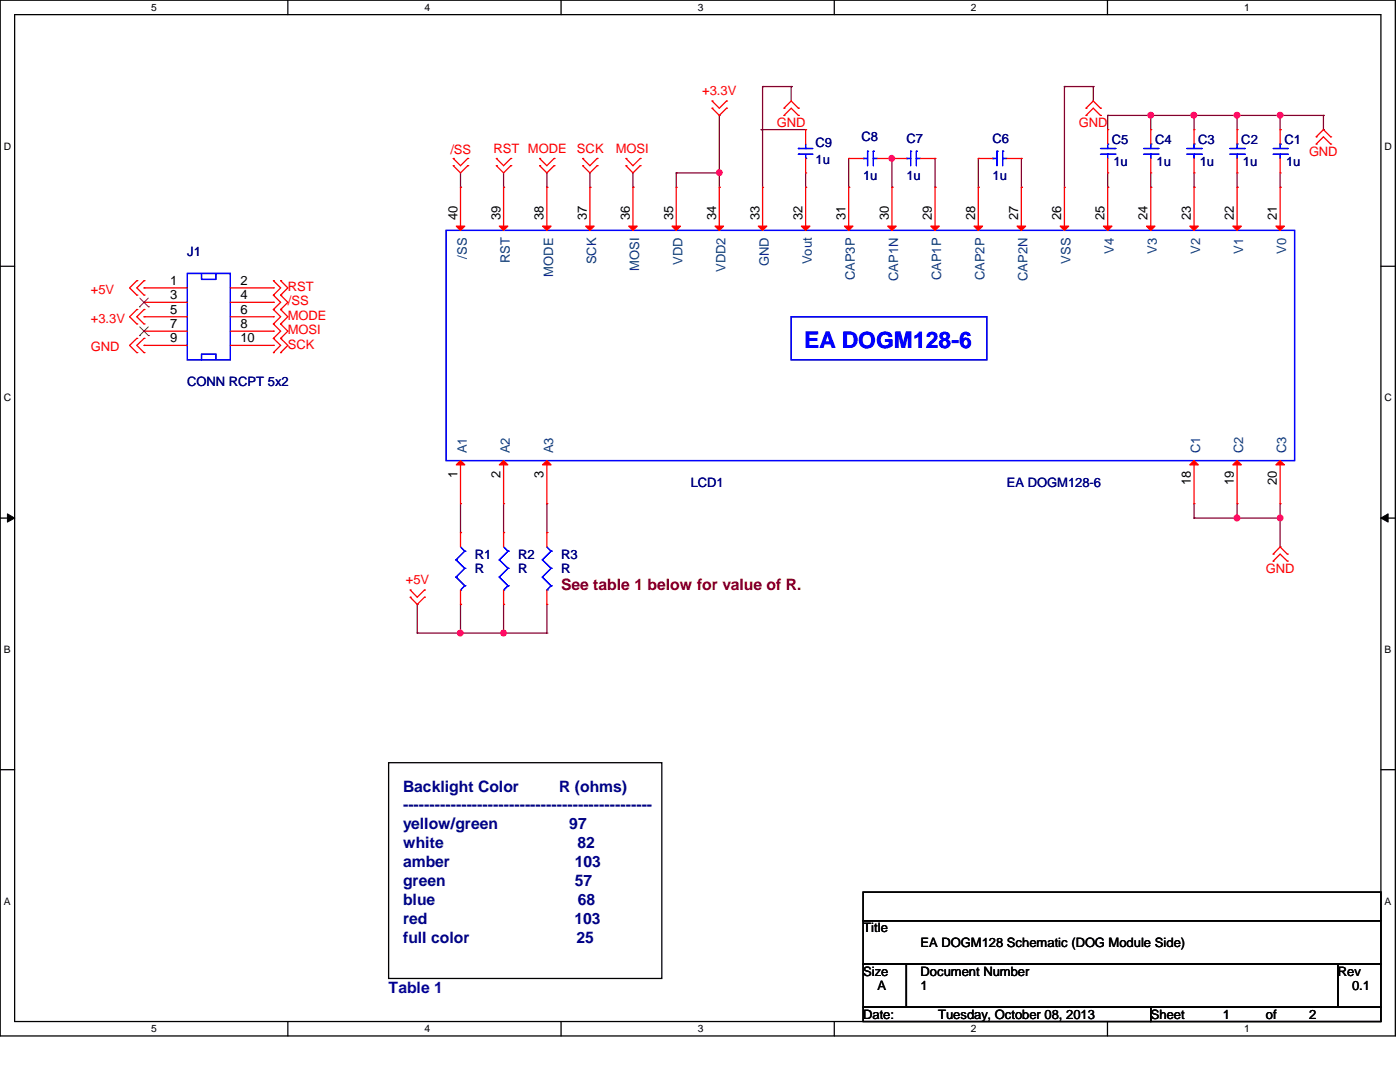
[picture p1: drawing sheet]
<svg xmlns="http://www.w3.org/2000/svg" width="279mm" height="216mm" viewBox="0 0 279 216" stroke-linecap="round" stroke-linejoin="round" font-family="sans-serif">
<path d="M0 0h278.5v206.7h-278.5zM2.9 2.9h272.7v200.9h-272.7z" fill="none" stroke="#000" stroke-width=".25"/>
<g fill="#fff">
<path d="M30.2 .3h1.1v2.3h-1.1z"/>
<path d="M30.2 204.1h1.1v2.3h-1.1z"/>
</g>
<path d="M57.4 0v2.9M57.4 203.8v2.9" fill="none" stroke="#000" stroke-width=".25"/>
<g fill="#fff">
<path d="M84.7 .3h1.1v2.3h-1.1z"/>
<path d="M84.7 204.1h1.1v2.3h-1.1z"/>
</g>
<path d="M112 0v2.9M112 203.8v2.9" fill="none" stroke="#000" stroke-width=".25"/>
<g fill="#fff">
<path d="M139.2 .3h1.1v2.3h-1.1z"/>
<path d="M139.2 204.1h1.1v2.3h-1.1z"/>
</g>
<path d="M166.5 0v2.9M166.5 203.8v2.9" fill="none" stroke="#000" stroke-width=".25"/>
<g fill="#fff">
<path d="M193.8 .3h1.1v2.3h-1.1z"/>
<path d="M193.8 204.1h1.1v2.3h-1.1z"/>
</g>
<path d="M221 0v2.9M221 203.8v2.9" fill="none" stroke="#000" stroke-width=".25"/>
<g fill="#fff">
<path d="M248.3 .3h1.1v2.3h-1.1z"/>
<path d="M248.3 204.1h1.1v2.3h-1.1z"/>
<path d="M.8 28h1.4v2.3h-1.4z"/>
<path d="M276.3 28h1.4v2.3h-1.4z"/>
<path d="M.8 78.2h1.4v2.3h-1.4z"/>
<path d="M276.3 78.2h1.4v2.3h-1.4z"/>
</g>
<path d="M0 53.1h2.9M275.6 53.1h2.9" fill="none" stroke="#000" stroke-width=".25"/>
<g fill="#fff">
<path d="M.8 128.5h1.3v2.2h-1.3z"/>
<path d="M276.3 128.5h1.3v2.2h-1.3z"/>
</g>
<path d="M0 103.4h2.9M275.6 103.4h2.9" fill="none" stroke="#000" stroke-width=".25"/>
<path d="M1.5 102.5l1.4 .9-1.4 .8zM275.6 103.4l1.4-.9v1.7z" fill="#000"/>
<path d="M1.5 102.5l1.4 .9-1.4 .8zM275.6 103.4l1.4-.9v1.7z" fill="none" stroke="#000" stroke-width=".2"/>
<g fill="#fff">
<path d="M.8 178.7h1.3v2.2h-1.3z"/>
<path d="M276.3 178.7h1.3v2.2h-1.3z"/>
</g>
<path d="M0 153.6h2.9M77.6 152.2h54.5v43h-54.5zM275.6 153.6h2.9" fill="none" stroke="#000" stroke-width=".25"/>
<path d="M135 34.5h.1M135 34.5v2.9M135 34.5h8.6M143.6 23h.1M143.6 34.5h.1M143.6 23v11.5" fill="none" stroke="#800040" stroke-width=".25"/>
<circle cx="143.5" cy="34.5" r=".56" fill="#f0f"/>
<circle cx="143.5" cy="34.5" r=".56" fill="none" stroke="#f0f" stroke-width=".25"/>
<g fill="none" stroke="#800040" stroke-width=".25">
<path d="M143.6 37.4h.1M143.6 34.5v2.9M221.1 37.4h.1M221.1 23h.1M221.1 23v2.9M221.1 34.5v2.9M221.1 23h8.6M229.7 37.4h.1M229.7 23h.1M229.7 34.5v2.9M238.3 37.4h.1M238.3 34.5v2.9"/>
<path d="M246.9 37.4h.1M246.9 34.5v2.9M255.5 37.4h.1M255.5 34.5v2.9"/>
</g>
<circle cx="229.7" cy="23" r=".56" fill="#f0f"/>
<circle cx="229.7" cy="23" r=".56" fill="none" stroke="#f0f" stroke-width=".25"/>
<path d="M246.9 23h.1M246.9 23v2.9M246.9 23h8.6M255.5 25.9h.1M255.5 23h.1M255.5 23v2.9" fill="none" stroke="#800040" stroke-width=".25"/>
<circle cx="255.5" cy="23" r=".56" fill="#f0f"/>
<circle cx="255.5" cy="23" r=".56" fill="none" stroke="#f0f" stroke-width=".25"/>
<path d="M238.3 23h.1M238.3 23v2.9M238.3 23h8.6M246.9 23h.1" fill="none" stroke="#800040" stroke-width=".25"/>
<circle cx="246.9" cy="23" r=".56" fill="#f0f"/>
<circle cx="246.9" cy="23" r=".56" fill="none" stroke="#f0f" stroke-width=".25"/>
<path d="M229.7 23h.1M229.7 23v2.9M229.7 23h8.6M238.3 23h.1" fill="none" stroke="#800040" stroke-width=".25"/>
<circle cx="238.2" cy="23" r=".56" fill="#f0f"/>
<circle cx="238.2" cy="23" r=".56" fill="none" stroke="#f0f" stroke-width=".25"/>
<path d="M169.4 37.4h.1M169.4 31.6v5.8M178 37.4h.1M178 31.6v5.8M255.5 23h8.6M264.1 23h.1M264.1 25.9h.1M264.1 23v2.9" fill="none" stroke="#800040" stroke-width=".25"/>
<circle cx="178" cy="31.6" r=".56" fill="#f0f"/>
<circle cx="178" cy="31.6" r=".56" fill="none" stroke="#f0f" stroke-width=".25"/>
<g fill="none" stroke="#800040" stroke-width=".25">
<path d="M152.2 17.3h.1M152.2 17.3h5.7M152.2 17.3v20.1M157.9 17.3h.1M157.9 17.3v2.9M212.4 17.3h.1M212.4 17.3v20.1M212.4 17.3h5.8M218.2 17.3h.1M218.2 17.3v2.9M91.9 37.4h.1M91.9 34.5v2.9"/>
<path d="M100.5 37.4h.1M100.5 34.5v2.9M109.1 37.4h.1M109.1 34.5v2.9M117.7 37.4h.1M117.7 34.5v2.9M126.3 37.4h.1M126.3 34.5v2.9M151.9 25.9h.1M151.9 25.9h8.9M160.8 37.4h.1M160.8 34.5v2.9"/>
<path d="M186.6 37.4h.1M186.6 31.6v5.8M195.2 37.4h.1M195.2 31.6v5.8M203.8 37.4h.1M203.8 31.6v5.8M255.5 103.4h.1M255.5 100.5v2.9"/>
</g>
<circle cx="255.5" cy="103.4" r=".56" fill="#f0f"/>
<circle cx="255.5" cy="103.4" r=".56" fill="none" stroke="#f0f" stroke-width=".25"/>
<path d="M238.3 103.4h.1M238.3 103.4h17.2M238.3 100.5v2.9M246.9 103.4h.1M246.9 100.5v2.9M255.5 103.4h.1M255.5 109.1h.1M255.5 103.4v5.7" fill="none" stroke="#800040" stroke-width=".25"/>
<circle cx="246.9" cy="103.4" r=".57" fill="#f0f"/>
<circle cx="246.9" cy="103.4" r=".57" fill="none" stroke="#f0f" stroke-width=".25"/>
<path d="M91.9 106.3h.1M91.9 100.5v5.8M100.5 106.3h.1M100.5 100.5v5.8M109.1 106.3h.1M109.1 100.5v5.8M100.5 126.3h.1M100.5 126.3h8.6M109.1 126.3h.1M109.1 120.6v5.7" fill="none" stroke="#800040" stroke-width=".25"/>
<circle cx="100.5" cy="126.3" r=".56" fill="#f0f"/>
<circle cx="100.5" cy="126.3" r=".56" fill="none" stroke="#f0f" stroke-width=".25"/>
<path d="M83.3 126.3h.1M91.9 126.3h.1M91.9 120.6h.1M91.9 120.6v5.7M100.5 120.6h.1M100.5 120.6v5.7h-17.2" fill="none" stroke="#800040" stroke-width=".25"/>
<circle cx="91.9" cy="126.3" r=".56" fill="#f0f"/>
<circle cx="91.9" cy="126.3" r=".56" fill="none" stroke="#f0f" stroke-width=".25"/>
<path d="M83.3 120.6h.1M83.3 120.6v5.7" fill="none" stroke="#800040" stroke-width=".25"/>
<g fill="none" stroke="#f00" stroke-width=".25">
<path d="M90.5 33.1h.1M90.5 31.6h.1M90.5 33.1l1.4 1.4 1.4-1.4M90.5 31.6l1.4 1.5 1.4-1.5M93.3 33.1h.1M93.3 31.6h.1M99.1 33.1h.1M99.1 31.6h.1M99.1 33.1l1.4 1.4 1.4-1.4M99.1 31.6l1.4 1.5 1.4-1.5M101.9 33.1h.1M101.9 31.6h.1"/>
<path d="M107.7 33.1h.1M107.7 31.6h.1M107.7 33.1l1.4 1.4 1.5-1.4M107.7 31.6l1.4 1.5 1.5-1.5M110.6 33.1h.1M110.6 31.6h.1M116.3 33.1h.1M116.3 31.6h.1M116.3 33.1l1.4 1.4 1.5-1.4M116.3 31.6l1.4 1.5 1.5-1.5M119.2 33.1h.1M119.2 31.6h.1"/>
<path d="M124.9 33.1h.1M124.9 31.6h.1M124.9 33.1l1.4 1.4 1.5-1.4M124.9 31.6l1.4 1.5 1.5-1.5M127.8 33.1h.1M127.8 31.6h.1M142.1 21.6h.1M142.1 20.2h.1M142.1 21.6l1.5 1.4 1.4-1.4M142.1 20.2l1.5 1.4 1.4-1.4M145 21.6h.1M145 20.2h.1"/>
<path d="M156.5 21.6h.1M156.5 23h.1M156.5 21.6l1.4-1.4 1.4 1.4M156.5 23l1.4-1.4 1.4 1.4M159.3 21.6h.1M159.3 23h.1M169.4 31.6h.1M169.4 31.6h2.9M175.1 31.6h5.8M178 31.6h.1M183.7 31.6h2.9M186.6 31.6h.1"/>
<path d="M195.2 31.6h.1M195.2 31.6h2.9M201 31.6h2.8M203.8 31.6h.1M216.7 21.6h.1M216.7 23h.1M216.7 21.6l1.5-1.4 1.4 1.4M216.7 23l1.5-1.4 1.4 1.4M219.6 21.6h.1M219.6 23h.1M221.1 34.5h.1M221.1 25.9h.1"/>
<path d="M221.1 25.9v2.8M221.1 31.6v2.9M229.7 34.5h.1M229.7 25.9h.1M229.7 25.9v2.8M229.7 31.6v2.9M238.3 34.5h.1M238.3 25.9h.1M238.3 25.9v2.8M238.3 31.6v2.9M246.9 34.5h.1M246.9 25.9h.1"/>
<path d="M246.9 25.9v2.8M246.9 31.6v2.9M255.5 34.5h.1M255.5 25.9h.1M255.5 25.9v2.8M255.5 31.6v2.9M262.7 27.3h.1M262.7 28.7h.1M262.7 27.3l1.4-1.4 1.5 1.4M262.7 28.7l1.4-1.4 1.5 1.4M265.6 27.3h.1M265.6 28.7h.1"/>
<path d="M27.3 56h.1M27.3 58.9h.1M27.3 56l-1.4 1.4 1.4 1.5M28.7 56h.1M28.7 58.9h.1M28.7 56l-1.4 1.4 1.4 1.5M54.6 58.9h.1M54.6 56h.1M54.6 56l1.4 1.4-1.4 1.5M54.6 58.9l1.4 1.4-1.4 1.5M56 58.9h.1M56 56h.1"/>
<path d="M56 56l1.4 1.4-1.4 1.5M56 58.9l1.4 1.4-1.4 1.5M27.3 61.8h.1M27.3 64.6h.1M27.3 67.5h.1M27.3 70.4h.1M27.3 61.8l-1.4 1.4 1.4 1.4M27.3 67.5l-1.4 1.4 1.4 1.5M28.7 61.8h.1M28.7 64.6h.1M28.7 67.5h.1M28.7 70.4h.1"/>
<path d="M28.7 61.8l-1.4 1.4 1.4 1.4M28.7 67.5l-1.4 1.4 1.4 1.5M54.6 61.8h.1M54.6 64.6h.1M54.6 67.5h.1M54.6 70.4h.1M54.6 61.8l1.4 1.4-1.4 1.4M54.6 64.6l1.4 1.5-1.4 1.4M54.6 67.5l1.4 1.4-1.4 1.5M56 61.8h.1M56 64.6h.1M56 67.5h.1"/>
<path d="M56 70.4h.1M56 61.8l1.4 1.4-1.4 1.4M56 64.6l1.4 1.5-1.4 1.4M56 67.5l1.4 1.4-1.4 1.5M81.9 119.2h.1M81.9 117.7h.1M81.9 119.2l1.4 1.4 1.4-1.4M81.9 117.7l1.4 1.5 1.4-1.5M84.7 119.2h.1M84.7 117.7h.1M91.9 106.3h.1M91.9 106.3v2.8"/>
<path d="M91.9 117.7v2.9M100.5 106.3h.1M100.5 106.3v2.8M100.5 117.7v2.9M109.1 106.3h.1M109.1 106.3v2.8M109.1 117.7v2.9M254.1 110.6h.1M254.1 112h.1M254.1 110.6l1.4-1.5 1.4 1.5M254.1 112l1.4-1.4 1.4 1.4M256.9 110.6h.1"/>
<path d="M256.9 112h.1M91.9 120.6h.1M100.5 120.6h.1M109.1 120.6h.1"/>
</g>
<path d="M172.3 178h103.3v5.7h-103.3zM172.3 183.7h103.3v8.7h-103.3zM172.3 192.4h8.6v8.6h-8.6zM180.9 192.4h86.1v8.6h-86.1zM267 192.4h8.6v8.6h-8.6zM172.3 201h57.4v2.8h-57.4zM229.7 201h45.9v2.8h-45.9z" fill="none" stroke="#000" stroke-width=".25"/>
<g fill="none" stroke="#00f" stroke-width=".25">
<path d="M172.3 31.6h.1M172.3 31.6h.8M173.1 30.2h.1M173.1 30.2v2.9M174.3 30.2h.1M174.3 31.6h.1M174.3 30.2v2.9M174.3 31.6h.8M180.9 31.6h.1M180.9 31.6h.8M181.7 30.2h.1M181.7 30.2v2.9"/>
<path d="M182.9 30.2h.1M182.9 31.6h.1M182.9 31.6h.8M182.9 30.2v2.9M198.1 31.6h.1M198.1 31.6h.9M199 30.2h.1M199 30.2v2.9M200.1 30.2h.1M200.1 31.6h.1M200.1 31.6h.9M200.1 30.2v2.9"/>
<path d="M219.6 30.8h2.9M219.6 29.6h2.9M221.1 28.7h.1M221.1 30.8h.1M221.1 28.7v.9M221.1 30.8v.8M222.5 30.8h.1M222.5 29.6h.1M228.2 30.8h2.9M228.2 29.6h2.9M229.7 28.7h.1M229.7 30.8h.1"/>
<path d="M229.7 28.7v.9M229.7 30.8v.8M231.1 30.8h.1M231.1 29.6h.1M236.9 30.8h2.8M236.9 29.6h2.8M238.3 28.7h.1M238.3 30.8h.1M238.3 28.7v.9M238.3 30.8v.8M239.7 30.8h.1M239.7 29.6h.1"/>
<path d="M245.4 30.8h2.9M245.4 29.6h2.9M246.9 28.7h.1M246.9 30.8h.1M246.9 28.7v.9M246.9 30.8v.8M248.3 30.8h.1M248.3 29.6h.1M254.1 30.8h2.8M254.1 29.6h2.8M255.5 28.7h.1M255.5 30.8h.1"/>
<path d="M255.5 28.7v.9M255.5 30.8v.8M256.9 30.8h.1M256.9 29.6h.1M89 46h169.4v45.9h-169.4zM157.9 63.2h39v8.6h-39zM91 111.7h.1M91 115.1h.1M91 111.7l1.8 1.7M91 115.1l1.8 1.8M91.9 117.7h.1M91.9 109.1l.9 .9"/>
<path d="M92.8 110h.1M92.8 113.4h.1M92.8 116.9h.1M92.8 110l-1.8 1.7M92.8 113.4l-1.8 1.7M92.8 116.9l-.9 .8M99.7 111.7h.1M99.7 115.1h.1M99.7 111.7l1.7 1.7M99.7 115.1l1.7 1.8M100.5 117.7h.1M100.5 109.1l.9 .9"/>
<path d="M101.4 110h.1M101.4 113.4h.1M101.4 116.9h.1M101.4 110l-1.7 1.7M101.4 113.4l-1.7 1.7M101.4 116.9l-.9 .8M108.2 111.7h.1M108.2 115.1h.1M108.2 111.7l1.8 1.7M108.2 115.1l1.8 1.8M109.1 117.7h.1M109.1 109.1l.9 .9"/>
<path d="M110 110h.1M110 113.4h.1M110 116.9h.1M110 110l-1.8 1.7M110 113.4l-1.8 1.7M110 116.9l-.9 .8"/>
</g>
<path d="M91.1 92.8l.8-.9 .9 .9z" fill="#f00"/>
<path d="M91.1 92.8l.8-.9 .9 .9zM91.9 91.9v8.6M91.9 100.5h.1" fill="none" stroke="#f00" stroke-width=".25"/>
<path d="M99.7 92.8l.8-.9 .8 .9z" fill="#f00"/>
<path d="M99.7 92.8l.8-.9 .8 .9zM100.5 91.9v8.6M100.5 100.5h.1" fill="none" stroke="#f00" stroke-width=".25"/>
<path d="M108.3 92.8l.8-.9 .9 .9z" fill="#f00"/>
<path d="M108.3 92.8l.8-.9 .9 .9zM109.1 91.9v8.6M109.1 100.5h.1" fill="none" stroke="#f00" stroke-width=".25"/>
<path d="M237.4 92.8l.9-.9 .8 .9z" fill="#f00"/>
<path d="M237.4 92.8l.9-.9 .8 .9zM238.3 91.9v8.6M238.3 100.5h.1" fill="none" stroke="#f00" stroke-width=".25"/>
<path d="M246 92.8l.9-.9 .8 .9z" fill="#f00"/>
<path d="M246 92.8l.9-.9 .8 .9zM246.9 91.9v8.6M246.9 100.5h.1" fill="none" stroke="#f00" stroke-width=".25"/>
<path d="M254.6 92.8l.9-.9 .8 .9z" fill="#f00"/>
<path d="M254.6 92.8l.9-.9 .8 .9zM255.5 91.9v8.6M255.5 100.5h.1" fill="none" stroke="#f00" stroke-width=".25"/>
<path d="M246 45.1h1.7l-.8 .9z" fill="#f00"/>
<path d="M246.9 37.4h.1M246.9 37.4v8.6M246 45.1h1.7l-.8 .9z" fill="none" stroke="#f00" stroke-width=".25"/>
<path d="M237.4 45.1h1.7l-.8 .9z" fill="#f00"/>
<path d="M238.3 37.4h.1M238.3 37.4v8.6M237.4 45.1h1.7l-.8 .9z" fill="none" stroke="#f00" stroke-width=".25"/>
<path d="M228.8 45.1h1.7l-.8 .9z" fill="#f00"/>
<path d="M229.7 37.4h.1M229.7 37.4v8.6M228.8 45.1h1.7l-.8 .9z" fill="none" stroke="#f00" stroke-width=".25"/>
<path d="M220.2 45.1h1.7l-.8 .9z" fill="#f00"/>
<path d="M221.1 37.4h.1M221.1 37.4v8.6M220.2 45.1h1.7l-.8 .9z" fill="none" stroke="#f00" stroke-width=".25"/>
<path d="M211.6 45.1h1.7l-.9 .9z" fill="#f00"/>
<path d="M212.4 37.4h.1M212.4 37.4v8.6M211.6 45.1h1.7l-.9 .9z" fill="none" stroke="#f00" stroke-width=".25"/>
<path d="M203 45.1h1.7l-.9 .9z" fill="#f00"/>
<path d="M203.8 37.4h.1M203.8 37.4v8.6M203 45.1h1.7l-.9 .9z" fill="none" stroke="#f00" stroke-width=".25"/>
<path d="M194.4 45.1h1.7l-.9 .9z" fill="#f00"/>
<path d="M195.2 37.4h.1M195.2 37.4v8.6M194.4 45.1h1.7l-.9 .9z" fill="none" stroke="#f00" stroke-width=".25"/>
<path d="M185.8 45.1h1.7l-.9 .9z" fill="#f00"/>
<path d="M186.6 37.4h.1M186.6 37.4v8.6M185.8 45.1h1.7l-.9 .9z" fill="none" stroke="#f00" stroke-width=".25"/>
<path d="M177.2 45.1h1.7l-.9 .9z" fill="#f00"/>
<path d="M178 37.4h.1M178 37.4v8.6M177.2 45.1h1.7l-.9 .9z" fill="none" stroke="#f00" stroke-width=".25"/>
<path d="M168.5 45.1h1.7l-.8 .9z" fill="#f00"/>
<path d="M169.4 37.4h.1M169.4 37.4v8.6M168.5 45.1h1.7l-.8 .9z" fill="none" stroke="#f00" stroke-width=".25"/>
<path d="M159.9 45.1h1.7l-.8 .9z" fill="#f00"/>
<path d="M160.8 37.4h.1M160.8 37.4v8.6M159.9 45.1h1.7l-.8 .9z" fill="none" stroke="#f00" stroke-width=".25"/>
<path d="M151.3 45.1h1.7l-.8 .9z" fill="#f00"/>
<path d="M152.2 37.4h.1M152.2 37.4v8.6M151.3 45.1h1.7l-.8 .9z" fill="none" stroke="#f00" stroke-width=".25"/>
<path d="M142.7 45.1h1.7l-.8 .9z" fill="#f00"/>
<path d="M143.6 37.4h.1M143.6 37.4v8.6M142.7 45.1h1.7l-.8 .9z" fill="none" stroke="#f00" stroke-width=".25"/>
<path d="M134.1 45.1h1.7l-.8 .9z" fill="#f00"/>
<path d="M135 37.4h.1M135 37.4v8.6M134.1 45.1h1.7l-.8 .9z" fill="none" stroke="#f00" stroke-width=".25"/>
<path d="M125.5 45.1h1.7l-.9 .9z" fill="#f00"/>
<path d="M126.3 37.4h.1M126.3 37.4v8.6M125.5 45.1h1.7l-.9 .9z" fill="none" stroke="#f00" stroke-width=".25"/>
<path d="M116.9 45.1h1.7l-.9 .9z" fill="#f00"/>
<path d="M117.7 37.4h.1M117.7 37.4v8.6M116.9 45.1h1.7l-.9 .9z" fill="none" stroke="#f00" stroke-width=".25"/>
<path d="M108.3 45.1h1.7l-.9 .9z" fill="#f00"/>
<path d="M109.1 37.4h.1M109.1 37.4v8.6M108.3 45.1h1.7l-.9 .9z" fill="none" stroke="#f00" stroke-width=".25"/>
<path d="M99.7 45.1h1.6l-.8 .9z" fill="#f00"/>
<path d="M100.5 37.4h.1M100.5 37.4v8.6M99.7 45.1h1.6l-.8 .9z" fill="none" stroke="#f00" stroke-width=".25"/>
<path d="M91.1 45.1h1.7l-.9 .9z" fill="#f00"/>
<path d="M91.9 37.4h.1M91.9 37.4v8.6M91.1 45.1h1.7l-.9 .9z" fill="none" stroke="#f00" stroke-width=".25"/>
<path d="M254.6 45.1h1.7l-.8 .9z" fill="#f00"/>
<g fill="none" stroke="#f00" stroke-width=".25">
<path d="M160.8 25.9h.1M160.8 34.5h.1M160.8 25.9v2.8M160.8 31.6v2.9M255.5 37.4h.1M255.5 37.4v8.6M28.7 57.4h.1M28.7 57.4h8.7M46 57.4h8.6M54.6 57.4h.1M254.6 45.1h1.7l-.8 .9zM28.7 60.3h.1"/>
<path d="M28.7 63.2h.1M28.7 66.1h.1M28.7 68.9h.1M28.7 60.3h8.7M28.7 63.2h8.7M28.7 66.1h8.7M28.7 68.9h8.7M46 60.3h8.6M46 63.2h8.6M46 66.1h8.6M46 68.9h8.6M54.6 60.3h.1"/>
<path d="M54.6 63.2h.1M54.6 66.1h.1M54.6 68.9h.1"/>
</g>
<path d="M159.3 29.6h.1M159.3 30.8h.1M159.3 29.6h2.9M159.3 30.8h2.9M160.8 31.6h.1M160.8 29.6h.1M160.8 28.7v.9M160.8 30.8v.8M37.4 54.6h8.6v17.2h-8.6zM40.2 54.6v1.2h2.9v-1.2M40.2 71.8v-1.1h2.9v1.1" fill="none" stroke="#00f" stroke-width=".25"/>
<path d="M27.9 59.5l1.7 1.7M29.6 59.5l-1.7 1.7M27.9 61.2h.1M27.9 67h.1M27.9 65.2l1.7 1.8M29.6 65.2l-1.7 1.8M29.6 61.2h.1M29.6 67h.1" fill="none" stroke="#804000" stroke-width=".2"/>
<circle cx="143.5" cy="34.5" r=".56" fill="#f0f"/>
<circle cx="143.5" cy="34.5" r=".56" fill="none" stroke="#f0f" stroke-width=".25"/>
<circle cx="229.7" cy="23" r=".56" fill="#f0f"/>
<circle cx="229.7" cy="23" r=".56" fill="none" stroke="#f0f" stroke-width=".25"/>
<circle cx="255.5" cy="23" r=".56" fill="#f0f"/>
<circle cx="255.5" cy="23" r=".56" fill="none" stroke="#f0f" stroke-width=".25"/>
<circle cx="246.9" cy="23" r=".56" fill="#f0f"/>
<circle cx="246.9" cy="23" r=".56" fill="none" stroke="#f0f" stroke-width=".25"/>
<circle cx="238.2" cy="23" r=".56" fill="#f0f"/>
<circle cx="238.2" cy="23" r=".56" fill="none" stroke="#f0f" stroke-width=".25"/>
<circle cx="178" cy="31.6" r=".56" fill="#f0f"/>
<circle cx="178" cy="31.6" r=".56" fill="none" stroke="#f0f" stroke-width=".25"/>
<circle cx="255.5" cy="103.4" r=".56" fill="#f0f"/>
<circle cx="255.5" cy="103.4" r=".56" fill="none" stroke="#f0f" stroke-width=".25"/>
<circle cx="246.9" cy="103.4" r=".57" fill="#f0f"/>
<circle cx="246.9" cy="103.4" r=".57" fill="none" stroke="#f0f" stroke-width=".25"/>
<circle cx="100.5" cy="126.3" r=".56" fill="#f0f"/>
<circle cx="100.5" cy="126.3" r=".56" fill="none" stroke="#f0f" stroke-width=".25"/>
<circle cx="91.9" cy="126.3" r=".56" fill="#f0f"/>
<circle cx="91.9" cy="126.3" r=".56" fill="none" stroke="#f0f" stroke-width=".25"/>
<text font-size="4.6" fill="#00f" x="160.5" y="69.4">EA DOGM128-6</text>
<text font-size="3.1" fill="#800000" x="112" y="117.8">See table 1 below for value of R.</text>
<g font-size="3.1" fill="#000080">
<text x="80.4" y="157.9">Backlight Color</text>
<text x="80.4" y="161.7">-----------------------------------------------</text>
<text x="111.6" y="157.9">R (ohms)</text>
<text x="80.4" y="165.5">yellow/green</text>
<text x="113.6" y="165.5">97</text>
<text x="80.4" y="169.2">white</text>
<text x="80.4" y="173">amber</text>
<text x="114.7" y="173">103</text>
<text x="115.2" y="169.2">82</text>
<text x="80.4" y="176.8">green</text>
<text x="114.7" y="176.8">57</text>
<text x="80.4" y="180.6">blue</text>
<text x="80.4" y="184.3">red</text>
<text x="114.6" y="184.3">103</text>
<text x="115.3" y="180.6">68</text>
<text x="80.4" y="188.1">full color</text>
<text x="115.1" y="188.1">25</text>
</g>
<text font-size="3.1" fill="#0000a0" x="77.6" y="198.2">Table 1</text>
<g font-size="2.6" fill="#f00">
<text x="140.1" y="19">+3.3V</text>
<text x="155" y="25.4">GND</text>
<text x="215.3" y="25.4">GND</text>
<text x="89.9" y="30.8">/SS</text>
<text x="98.5" y="30.5">RST MODE</text>
<text x="115.1" y="30.5">SCK</text>
<text x="122.9" y="30.5">MOSI</text>
<text x="261.2" y="31.1">GND</text>
<text x="18.1" y="58.6">+5V</text>
<text x="57.4" y="58.1">RST</text>
<text x="18.1" y="64.4">+3.3V</text>
<text x="57.4" y="60.9">/SS</text>
<text x="57.4" y="63.8">MODE</text>
<text x="18.1" y="70.1">GND</text>
<text x="57.4" y="66.7">MOSI</text>
<text x="57.4" y="69.6">SCK</text>
<text x="81" y="116.6">+5V</text>
<text x="252.6" y="114.3">GND</text>
</g>
<g font-size="2.6" fill="#000080">
<text x="162.8" y="29.4">C9</text>
<text x="172" y="28.2">C8</text>
<text x="180.9" y="28.5">C7</text>
<text x="198.1" y="28.5">C6</text>
<text x="221.9" y="28.8">C5</text>
<text x="230.5" y="28.8">C4</text>
<text x="239.1" y="28.8">C3</text>
<text x="247.7" y="28.8">C2</text>
<text x="256.4" y="28.8">C1</text>
<text x="162.8" y="32.8">1u</text>
<text x="172.3" y="35.9">1u</text>
<text x="180.9" y="35.9">1u</text>
<text x="198.1" y="35.9">1u</text>
<text x="222.2" y="33.1">1u</text>
<text x="230.8" y="33.1">1u</text>
<text x="239.4" y="33.1">1u</text>
<text x="248" y="33.1">1u</text>
<text x="256.7" y="33.1">1u</text>
<text x="37.4" y="51.2">J1</text>
<text x="37.4" y="77">CONN RCPT 5x2</text>
<text x="137.8" y="97.1">LCD1</text>
<text x="201" y="97.1">EA DOGM128-6</text>
<text x="94.8" y="111.5">R1</text>
<text x="103.4" y="111.5">R2</text>
<text x="112" y="111.5">R3</text>
<text x="94.8" y="114.3">R</text>
<text x="103.4" y="114.3">R</text>
<text x="112" y="114.3">R</text>
</g>
<g font-size="2.6">
<text x="91.3" y="44" transform="rotate(-90 91.3 44)">40</text>
<text x="99.9" y="44" transform="rotate(-90 99.9 44)">39</text>
<text x="108.5" y="44" transform="rotate(-90 108.5 44)">38</text>
<text x="117.1" y="44" transform="rotate(-90 117.1 44)">37</text>
<text x="125.7" y="44" transform="rotate(-90 125.7 44)">36</text>
<text x="134.3" y="44" transform="rotate(-90 134.3 44)">35</text>
<text x="142.9" y="44" transform="rotate(-90 142.9 44)">34</text>
<text x="151.6" y="44" transform="rotate(-90 151.6 44)">33</text>
<text x="160.1" y="44" transform="rotate(-90 160.1 44)">32</text>
<text x="168.7" y="44" transform="rotate(-90 168.7 44)">31</text>
<text x="177.4" y="44" transform="rotate(-90 177.4 44)">30</text>
<text x="186" y="44" transform="rotate(-90 186 44)">29</text>
<text x="194.6" y="44" transform="rotate(-90 194.6 44)">28</text>
<text x="203.2" y="44" transform="rotate(-90 203.2 44)">27</text>
<text x="211.8" y="44" transform="rotate(-90 211.8 44)">26</text>
<text x="220.4" y="44" transform="rotate(-90 220.4 44)">25</text>
<text x="229" y="44" transform="rotate(-90 229 44)">24</text>
<text x="237.7" y="44" transform="rotate(-90 237.7 44)">23</text>
<text x="246.3" y="44" transform="rotate(-90 246.3 44)">22</text>
<text x="254.8" y="44" transform="rotate(-90 254.8 44)">21</text>
<text x="34" y="56.8">1</text>
<text x="34" y="59.7">3</text>
<text x="48" y="56.8">2</text>
<text x="48" y="59.7">4</text>
<text x="34" y="62.6">5</text>
<text x="34" y="65.4">7</text>
<text x="48" y="62.6">6</text>
<text x="48" y="65.4">8</text>
<text x="34" y="68.3">9</text>
<text x="48" y="68.3">10</text>
<text x="91.3" y="95.3" transform="rotate(-90 91.3 95.3)">1</text>
<text x="99.9" y="95.3" transform="rotate(-90 99.9 95.3)">2</text>
<text x="108.5" y="95.3" transform="rotate(-90 108.5 95.3)">3</text>
<text x="237.7" y="96.8" transform="rotate(-90 237.7 96.8)">18</text>
<text x="246.3" y="96.8" transform="rotate(-90 246.3 96.8)">19</text>
<text x="254.8" y="96.8" transform="rotate(-90 254.8 96.8)">20</text>
<text x="172.3" y="186.1">Title</text>
<text x="183.7" y="188.9">EA DOGM128 Schematic (DOG Module Side)</text>
<text x="172.3" y="194.7">Size</text>
<text x="175.1" y="197.6">A</text>
<text x="183.7" y="194.7">Document Number</text>
<text x="183.7" y="197.6">1</text>
<text x="267" y="194.7">Rev</text>
<text x="269.8" y="197.6">0.1</text>
<text x="172.3" y="203.3">Date:</text>
<text x="187.2" y="203.3">Tuesday, October 08, 2013</text>
<text x="229.7" y="203.3">Sheet</text>
<text x="244" y="203.3">1</text>
<text x="252.6" y="203.3">of</text>
<text x="261.2" y="203.3">2</text>
</g>
<g font-size="2.6" fill="#004080">
<text x="93.1" y="51.6" transform="rotate(-90 93.1 51.6)">/SS</text>
<text x="101.7" y="52.6" transform="rotate(-90 101.7 52.6)">RST</text>
<text x="119" y="52.7" transform="rotate(-90 119 52.7)">SCK</text>
<text x="136.2" y="52.9" transform="rotate(-90 136.2 52.9)">VDD</text>
<text x="153.4" y="53.2" transform="rotate(-90 153.4 53.2)">GND</text>
<text x="162" y="52.7" transform="rotate(-90 162 52.7)">Vout</text>
<text x="213.7" y="52.6" transform="rotate(-90 213.7 52.6)">VSS</text>
<text x="222.3" y="50.6" transform="rotate(-90 222.3 50.6)">V4</text>
<text x="230.9" y="50.6" transform="rotate(-90 230.9 50.6)">V3</text>
<text x="239.5" y="50.6" transform="rotate(-90 239.5 50.6)">V2</text>
<text x="248.1" y="50.6" transform="rotate(-90 248.1 50.6)">V1</text>
<text x="256.7" y="50.6" transform="rotate(-90 256.7 50.6)">V0</text>
<text x="110.4" y="55.2" transform="rotate(-90 110.4 55.2)">MODE</text>
<text x="127.6" y="54.1" transform="rotate(-90 127.6 54.1)">MOSI</text>
<text x="144.8" y="54.3" transform="rotate(-90 144.8 54.3)">VDD2</text>
<text x="170.6" y="55.9" transform="rotate(-90 170.6 55.9)">CAP3P</text>
<text x="179.2" y="56" transform="rotate(-90 179.2 56)">CAP1N</text>
<text x="187.8" y="55.9" transform="rotate(-90 187.8 55.9)">CAP1P</text>
<text x="196.5" y="55.9" transform="rotate(-90 196.5 55.9)">CAP2P</text>
<text x="205.1" y="56" transform="rotate(-90 205.1 56)">CAP2N</text>
<text x="93.1" y="90.5" transform="rotate(-90 93.1 90.5)">A1</text>
<text x="101.7" y="90.5" transform="rotate(-90 101.7 90.5)">A2</text>
<text x="110.4" y="90.5" transform="rotate(-90 110.4 90.5)">A3</text>
<text x="239.5" y="90.5" transform="rotate(-90 239.5 90.5)">C1</text>
<text x="248.1" y="90.5" transform="rotate(-90 248.1 90.5)">C2</text>
<text x="256.7" y="90.5" transform="rotate(-90 256.7 90.5)">C3</text>
</g>
<g font-size="2">
<text x="30.2" y="2.2">5</text>
<text x="84.7" y="2.2">4</text>
<text x="139.2" y="2.2">3</text>
<text x="193.8" y="2.2">2</text>
<text x="248.3" y="2.2">1</text>
<text x=".8" y="29.8">D</text>
<text x="276.3" y="29.8">D</text>
<text x=".8" y="80.1">C</text>
<text x="276.3" y="80.1">C</text>
<text x=".8" y="130.3">B</text>
<text x="276.3" y="130.3">B</text>
<text x=".8" y="180.5">A</text>
<text x="276.3" y="180.5">A</text>
<text x="30.2" y="206">5</text>
<text x="84.7" y="206">4</text>
<text x="139.2" y="206">3</text>
<text x="193.8" y="206">2</text>
<text x="248.3" y="206">1</text>
</g>
</svg>
